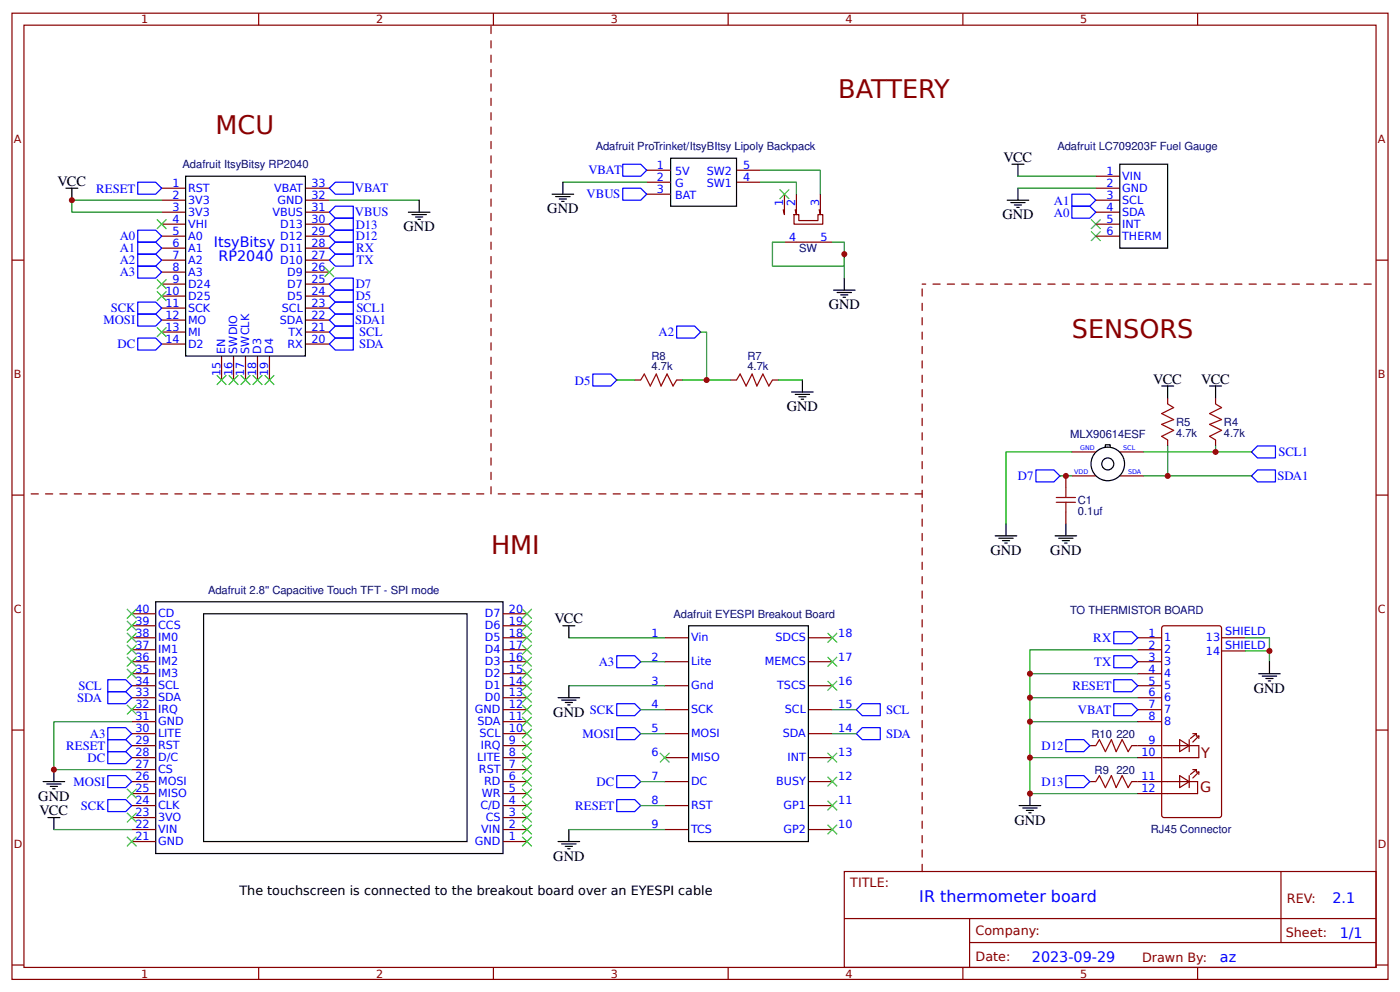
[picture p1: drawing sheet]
<svg xmlns="http://www.w3.org/2000/svg" width="309mm" height="219mm" viewBox="0 0 309 219" stroke-linecap="round" stroke-linejoin="round" font-family="sans-serif">
<g fill="none" stroke="#800" stroke-width=".26">
<path d="M2.6 2.9h304.1v213.3h-304.1zM5.3 5.6h298.7v207.9h-298.7zM57.1 2.9v2.7M109 2.9v2.7M160.9 2.9v2.7M212.7 2.9v2.7M264.6 2.9v2.7M142.9 37.6h5.3M162.7 37.6h5.3M242.1 38.9h5.3M2.6 57.4h2.7M35.7 57.4h5.3"/>
<path d="M35.7 41.5h5.3M35.7 44.2h5.3M35.7 46.8h5.3M35.7 49.5h5.3M35.7 52.1h5.3M35.7 54.8h5.3M67.5 57.4h5.3M67.5 41.5h5.3M67.5 44.2h5.3M67.5 46.8h5.3M67.5 49.5h5.3M67.5 52.1h5.3"/>
<path d="M67.5 54.8h5.3M142.9 40.2h5.3M142.9 42.9h5.3M162.7 40.2h5.3M173.3 42.9v4.5l-.3-1.1M173.3 53.4h10.6M175.4 47.4h1.1v1.3h4.2v-1.3h1.1v2.1h-6.4zM175.9 42.9v4.5l-.2-1.1M181.2 42.9v4.5l-.2-1.1M242.1 41.5h5.3M242.1 44.2h5.3M242.1 46.8h5.3"/>
<path d="M242.1 49.5h5.3M242.1 52.1h5.3M304 57.4h2.7M35.7 60.1h5.3M35.7 62.7h5.3M35.7 65.4h5.3M35.7 68h5.3M35.7 70.6h5.3M35.7 73.3h5.3M35.7 75.9h5.3M48.9 78.6v5.3M51.6 78.6v5.3"/>
<path d="M54.2 78.6v5.3M56.9 78.6v5.3M59.5 78.6v5.3M67.5 60.1h5.3M67.5 62.7h5.3M67.5 65.4h5.3M67.5 68h5.3M67.5 70.6h5.3M67.5 73.3h5.3M67.5 75.9h5.3M140.2 83.9h1.4M149.5 83.9h1.3"/>
<path d="M161.4 83.9h1.3M170.7 83.9h1.3M236.8 99.7h5.3M247.4 99.7h5.3M258 87.8v1.4M258 97.1v1.3M268.6 87.8v1.4M268.6 97.1v1.3M2.6 109.3h2.7M235.5 105v2.7M235.5 113v2.6M236.8 105h5.3"/>
<path d="M247.4 105h5.3M304 109.3h2.7M29.1 138.1h5.3M29.1 135.5h5.3M111.1 138.1h5.3M111.1 135.5h5.3M256.7 138.4l.5-.3h12.1l.5 .3 .1 41.5-.3 .5h-12.4l-.5-.2zM29.1 140.8h5.3M29.1 146h5.3M29.1 151.3h5.3M29.1 156.6h5.3M29.1 159.3h5.3"/>
<path d="M29.1 154h5.3M29.1 148.7h5.3M29.1 143.4h5.3M111.1 140.8h5.3M111.1 146h5.3M111.1 151.3h5.3M111.1 156.6h5.3M111.1 159.3h5.3M111.1 154h5.3M111.1 148.7h5.3M111.1 143.4h5.3M146.8 140.8h5.3"/>
<path d="M146.8 146h5.3M146.8 151.3h5.3M146.8 156.6h5.3M178.6 140.8h5.3M178.6 146h5.3M178.6 151.3h5.3M178.6 156.6h5.3M251.4 140.8h5.2M251.4 146h5.2M251.4 151.3h5.2M251.4 156.6h5.2M251.4 159.3h5.2"/>
<path d="M251.4 154h5.2M251.4 148.7h5.2M251.4 143.4h5.2M269.9 140.8h5.3M269.9 143.7h5.3M2.6 161.1h2.7M29.1 161.9h5.3M29.1 167.2h5.3M29.1 172.5h5.3M29.1 177.8h5.3M29.1 175.2h5.3M29.1 169.9h5.3"/>
<path d="M29.1 164.6h5.3M111.1 161.9h5.3M111.1 167.2h5.3M111.1 172.5h5.3M111.1 177.8h5.3M111.1 175.2h5.3M111.1 169.9h5.3M111.1 164.6h5.3M146.8 161.9h5.3M146.8 167.2h5.3M146.8 172.5h5.3M146.8 177.8h5.3"/>
<path d="M178.6 161.9h5.3M178.6 167.2h5.3M178.6 172.5h5.3M178.6 177.8h5.3M240.8 172.5h1.3M240.8 164.6h1.3M250 172.5h14.6v2.7h-13.2M250 164.6h6.6M251.4 167.2h5.2M256.9 164.6h7.9v2.6h-7.9M260.6 163.2l2.1 1.4-2.1 1.3zM260.6 171.2l2.1 1.3-2.1 1.3z"/>
<path d="M262.7 163.2v2.7M262.7 171.2v2.6M263.5 161.9h.8M263.5 169.9h.8M264.3 161.9l-1.3 1.1M264.3 161.9v.6h.5M264.3 169.9v.5h.5M264.3 169.9l-1.3 1M264.8 162.5v.5M264.8 170.4v.5M264.8 162.5l-1.3 1.3M264.8 170.4l-1.3 1.3"/>
<path d="M304 161.1h2.7M29.1 183.1h5.3M29.1 185.7h5.3M29.1 180.4h5.3M111.1 183.1h5.3M111.1 185.7h5.3M111.1 180.4h5.3M146.8 183.1h5.3M178.6 183.1h5.3M186.5 192.4h117.5v21.1h-117.5zM283 192.4v15.6M2.6 213h2.7"/>
<path d="M57.1 213.5v2.7M109 213.5v2.7M160.9 213.5v2.7M186.6 202.7h117.3M212.7 213.5v2.7M214.2 208h89.7M214.2 202.7v10.6M264.6 213.5v2.7M304 213h2.7"/>
</g>
<g fill="none" stroke="#000" stroke-width=".26">
<path d="M41 38.9h26.5v39.7h-26.5zM148.2 34.9h14.5v10.6h-14.5zM223.6 36.2h2.6M224.9 36.2v2.7M247.4 36.2h10.6v18.6h-10.6zM14.6 41.5h2.6M15.9 41.5v2.7M90.2 46.8h4.8M91 47.4h3.2M91.8 47.9h1.6M92.3 48.4h.6M92.6 44.2v2.6"/>
<path d="M122 42.9h4.7M122.8 43.4h3.1M123.6 43.9h1.5M124.1 44.4h.5M124.4 40.2v2.7M222.5 44.2h4.8M223.3 44.7h3.2M224.1 45.2h1.6M224.6 45.8h.6M224.9 41.5v2.7M184.1 64h4.8M184.9 64.6h3.2"/>
<path d="M185.7 65.1h1.6M186.3 65.6h.5M186.5 61.4v2.6M174.9 86.5h4.8M175.7 87h3.2M176.5 87.6h1.6M177 88.1h.5M177.3 83.9v2.6M244.2 98.4v.3v-.5h1.1v.5M256.6 85.2h2.7M258 85.2v2.6M267.2 85.2h2.7"/>
<path d="M268.6 85.2v2.6M219.9 118.3h4.7M220.7 118.8h3.1M221.5 119.3h1.5M222 119.9h.5M222.2 115.6v2.7M233.1 118.3h4.8M233.9 118.8h3.2M234.7 119.3h1.6M235.2 119.9h.5M235.5 115.6v2.7M34.4 132.8h76.7v55.6h-76.7z"/>
<path d="M45 135.5h58.2v50.2h-58.2zM124.4 138.1h2.6M125.7 138.1v2.7M152.1 138.1h26.5v47.6h-26.5zM123.3 154h4.8M124.1 154.5h3.2M124.9 155h1.6M125.4 155.6h.5M125.7 151.3v2.7M278.1 148.7h4.7M278.9 149.2h3.1M279.7 149.8h1.6"/>
<path d="M280.2 150.3h.5M280.5 146v2.7M9.5 172.5h4.8M10.3 173h3.2M11.1 173.6h1.6M11.6 174.1h.6M11.9 169.9v2.6M225.2 177.8h4.7M226 178.3h3.1M226.7 178.9h1.6M227.3 179.4h.5M227.5 175.2v2.6"/>
<path d="M10.6 180.4h2.6M11.9 180.4v2.7M123.3 185.7h4.8M124.1 186.3h3.2M124.9 186.8h1.6M125.4 187.3h.5M125.7 183.1v2.6"/>
<circle cx="244.7" cy="102.4" r="3.7"/>
<circle cx="244.7" cy="102.4" r="1.32"/>
</g>
<g fill="#000" stroke="#3c3" stroke-width=".26">
<path d="M34.7 48.4l2.1 2.1zM36.8 48.4l-2.1 2.1z"/>
<path d="M71.7 59l2.1 2.1zM73.8 59l-2.1 2.1z"/>
<path d="M172.2 41.8l2.2 2.1zM172.2 43.9l2.2-2.1z"/>
<path d="M241 48.4l2.2 2.1zM243.2 48.4l-2.2 2.1z"/>
<path d="M241 51.1l2.2 2.1zM243.2 51.1l-2.2 2.1z"/>
<path d="M34.7 64.3l2.1 2.1zM36.8 64.3l-2.1 2.1z"/>
<path d="M34.7 72.2l2.1 2.1zM36.8 72.2l-2.1 2.1z"/>
<path d="M34.7 61.6l2.1 2.2zM36.8 61.6l-2.1 2.2z"/>
<path d="M47.9 82.8l2.1 2.1zM50 82.8l-2.1 2.1z"/>
<path d="M50.5 82.8l2.2 2.1zM50.5 84.9l2.2-2.1z"/>
<path d="M53.2 82.8l2.1 2.1zM55.3 82.8l-2.1 2.1z"/>
<path d="M55.8 82.8l2.1 2.1zM57.9 82.8l-2.1 2.1z"/>
<path d="M58.5 82.8l2.1 2.1zM58.5 84.9l2.1-2.1z"/>
<path d="M28 134.4l2.2 2.1zM28 136.5l2.2-2.1z"/>
<path d="M28 137.1l2.2 2.1zM30.2 137.1l-2.2 2.1z"/>
<path d="M28 139.7l2.2 2.1zM30.2 139.7l-2.2 2.1z"/>
<path d="M115.4 134.4l2.1 2.1zM115.4 136.5l2.1-2.1z"/>
<path d="M115.4 137.1l2.1 2.1zM117.5 137.1l-2.1 2.1z"/>
<path d="M115.4 139.7l2.1 2.1zM117.5 139.7l-2.1 2.1z"/>
<path d="M182.8 139.7l2.1 2.1zM184.9 139.7l-2.1 2.1z"/>
<path d="M28 142.3l2.2 2.2zM28 144.5l2.2-2.2z"/>
<path d="M28 145l2.2 2.1zM30.2 145l-2.2 2.1z"/>
<path d="M28 147.6l2.2 2.2zM30.2 147.6l-2.2 2.2z"/>
<path d="M28 155.6l2.2 2.1zM30.2 155.6l-2.2 2.1z"/>
<path d="M115.4 142.3l2.1 2.2zM117.5 142.3l-2.1 2.2z"/>
<path d="M115.4 145l2.1 2.1zM117.5 145l-2.1 2.1z"/>
<path d="M115.4 147.6l2.1 2.2zM117.5 147.6l-2.1 2.2z"/>
<path d="M115.4 150.3l2.1 2.1zM117.5 150.3l-2.1 2.1z"/>
<path d="M115.4 152.9l2.1 2.1zM117.5 152.9l-2.1 2.1z"/>
<path d="M115.4 155.6l2.1 2.1zM117.5 155.6l-2.1 2.1z"/>
<path d="M115.4 158.2l2.1 2.1zM117.5 158.2l-2.1 2.1z"/>
<path d="M182.8 145l2.1 2.1zM184.9 145l-2.1 2.1z"/>
<path d="M182.8 150.3l2.1 2.1zM184.9 150.3l-2.1 2.1z"/>
<path d="M28 179.4l2.2 2.1zM30.2 179.4l-2.2 2.1z"/>
<path d="M28 174.1l2.2 2.1zM28 176.2l2.2-2.1z"/>
<path d="M115.4 160.9l2.1 2.1zM117.5 160.9l-2.1 2.1z"/>
<path d="M115.4 163.5l2.1 2.1zM117.5 163.5l-2.1 2.1z"/>
<path d="M115.4 166.2l2.1 2.1zM117.5 166.2l-2.1 2.1z"/>
<path d="M115.4 168.8l2.1 2.1zM117.5 168.8l-2.1 2.1z"/>
<path d="M115.4 171.4l2.1 2.2zM117.5 171.4l-2.1 2.2z"/>
<path d="M115.4 174.1l2.1 2.1zM117.5 174.1l-2.1 2.1z"/>
<path d="M115.4 176.7l2.1 2.2zM117.5 176.7l-2.1 2.2z"/>
<path d="M115.4 179.4l2.1 2.1zM117.5 179.4l-2.1 2.1z"/>
<path d="M145.8 166.2l2.1 2.1zM147.9 166.2l-2.1 2.1z"/>
<path d="M182.8 176.7l2.1 2.2zM184.9 176.7l-2.1 2.2z"/>
<path d="M182.8 171.4l2.1 2.2zM184.9 171.4l-2.1 2.2z"/>
<path d="M182.8 166.2l2.1 2.1zM184.9 166.2l-2.1 2.1z"/>
<path d="M28 184.7l2.2 2.1zM30.2 184.7l-2.2 2.1z"/>
<path d="M115.4 182l2.1 2.1zM117.5 182l-2.1 2.1z"/>
<path d="M115.4 184.7l2.1 2.1zM117.5 184.7l-2.1 2.1z"/>
<path d="M182.8 182l2.1 2.1zM184.9 182l-2.1 2.1z"/>
</g>
<g fill="none" stroke="#00f" stroke-width=".26">
<path d="M137.6 36.2h4l1.3 1.4-1.3 1.3h-4zM30.4 56.1h4l1.3 1.3-1.3 1.3h-4zM30.4 40.2h4l1.3 1.3-1.3 1.4h-4zM30.4 58.7h4l1.3 1.4-1.3 1.3h-4zM30.4 50.8h4l1.3 1.3-1.3 1.3h-4zM30.4 53.4h4l1.3 1.4-1.3 1.3h-4zM72.8 49.5l1.3-1.3h4v2.6h-4zM72.8 52.1l1.3-1.3h4v2.6h-4zM74.1 45.5h4v2.7h-4l-1.3-1.4zM74.1 40.2h4v2.7h-4l-1.3-1.4zM74.1 53.4h4v2.7h-4l-1.3-1.3zM74.1 56.1h4v2.6h-4l-1.3-1.3z"/>
<path d="M137.6 41.5h4l1.3 1.4-1.3 1.3h-4zM236.8 42.9h4l1.3 1.3-1.3 1.3h-4zM236.8 45.5h4l1.3 1.3-1.3 1.4h-4zM30.4 66.7h4l1.3 1.3-1.3 1.3h-4zM30.4 69.3h4l1.3 1.3-1.3 1.4h-4zM30.4 74.6h4l1.3 1.3-1.3 1.4h-4zM72.8 62.7l1.3-1.3h4v2.6h-4zM72.8 65.4l1.3-1.4h4v2.7h-4zM74.1 66.7h4v2.6h-4l-1.3-1.3zM74.1 69.3h4v2.7h-4l-1.3-1.4zM74.1 74.6h4v2.7h-4l-1.3-1.4zM74.1 72h4v2.6h-4l-1.3-1.3z"/>
<path d="M149.5 72h4l1.3 1.3-1.3 1.3h-4zM131 82.5h3.9l1.4 1.4-1.4 1.3h-3.9zM276.5 99.7l1.3-1.3h4v2.7h-4zM228.9 103.7h3.9l1.4 1.3-1.4 1.4h-3.9zM276.5 105l1.3-1.3h4v2.7h-4zM246.1 139.4h3.9l1.4 1.4-1.4 1.3h-3.9zM23.8 152.7h4l1.3 1.3-1.3 1.3h-4zM23.8 150h4l1.3 1.3-1.3 1.4h-4zM136.3 155.3h3.9l1.4 1.3-1.4 1.4h-3.9zM136.3 144.7h3.9l1.4 1.3-1.4 1.4h-3.9zM190.5 155.3h4v2.7h-4l-1.3-1.4zM246.1 155.3h3.9l1.4 1.3-1.4 1.4h-3.9z"/>
<path d="M246.1 150h3.9l1.4 1.3-1.4 1.4h-3.9zM246.1 144.7h3.9l1.4 1.3-1.4 1.4h-3.9zM23.8 171.2h4l1.3 1.3-1.3 1.3h-4zM23.8 176.5h4l1.3 1.3-1.3 1.3h-4zM23.8 165.9h4l1.3 1.3-1.3 1.3h-4zM23.8 163.2h4l1.3 1.4-1.3 1.3h-4zM23.8 160.6h4l1.3 1.3-1.3 1.3h-4zM136.3 160.6h3.9l1.4 1.3-1.4 1.3h-3.9zM136.3 171.2h3.9l1.4 1.3-1.4 1.3h-3.9zM136.3 176.5h3.9l1.4 1.3-1.4 1.3h-3.9zM190.5 160.6h4v2.6h-4l-1.3-1.3zM235.5 163.2h3.9l1.4 1.4-1.4 1.3h-3.9z"/>
<path d="M235.5 171.2h3.9l1.4 1.3-1.4 1.3h-3.9z"/>
</g>
<g fill="none" stroke="#080" stroke-width=".26">
<path d="M168 37.6h13.2v5.3M224.9 38.9h17.2M35.7 44.2h-19.8v2.6h19.8M72.8 44.2h19.8M124.4 40.2h18.5M168 40.2h7.9v2.7M173.3 53.4h-2.6v5.3h15.8v-5.3h-2.6M186.5 56.1v5.3M224.9 41.5h17.2M154.8 73.3h1.3v10.6M136.3 83.9h3.9M150.8 83.9h10.6"/>
<path d="M172 83.9h5.3M236.8 99.7h-14.6v15.9M252.7 99.7h23.8M258 98.4v6.6M268.6 98.4v1.3M234.2 105h2.6M252.7 105h23.8M29.1 159.3h-17.2v10.6h17.2M125.7 140.8h21.1M125.7 151.3h21.1M141.6 156.6h5.2M141.6 146h5.2"/>
<path d="M183.9 156.6h5.3M251.4 143.4h-23.9v5.3M251.4 148.7h-23.9v5.3M251.4 154h-23.9v5.3M251.4 159.3h-23.9v7.9M275.2 140.8h5.3v5.2M275.2 143.7h5.3M141.6 161.9h5.2M141.6 172.5h5.2M141.6 177.8h5.2M183.9 161.9h5.3M251.4 167.2h-23.9v8h23.9"/>
<path d="M11.9 183.1h17.2M125.7 183.1h21.1"/>
</g>
<path d="M108.5 5.8v103.2h-103.2M302.9 62.7h-99.2M203.7 109h-95.2M203.7 192.4v-129.7" fill="none" stroke="#800" stroke-width=".26" stroke-dasharray="1.6 1.6"/>
<path d="M141.6 83.9l.7-1.4 1.4 2.7 1.3-2.7 1 2.7 1.4-2.7 1.3 2.7 .8-1.3M162.7 83.9l.8-1.4 1.3 2.7 1.4-2.7 1 2.7 1.3-2.7 1.4 2.7 .8-1.3M258 89.2l1.3 .8-2.7 1.3 2.7 1.3-2.7 1.1 2.7 1.3-2.7 1.3 1.4 .8M268.6 89.2l1.3 .8-2.7 1.3 2.7 1.3-2.7 1.1 2.7 1.3-2.7 1.3 1.4 .8M233.4 109.8h4.2M233.4 110.9h4.2M235.5 107.7v2.1M235.5 110.9v2.1M242.1 172.5l.8-1.3 1.3 2.6 1.3-2.6 1.1 2.6 1.3-2.6 1.3 2.6 .8-1.3M242.1 164.6l.8-1.4 1.3 2.7 1.3-2.7 1.1 2.7 1.3-2.7 1.3 2.7 .8-1.3" fill="none" stroke="#a00000" stroke-width=".26"/>
<g fill="#c00">
<circle cx="15.9" cy="44.2" r=".66"/>
<circle cx="11.9" cy="169.9" r=".66"/>
<circle cx="227.5" cy="148.7" r=".66"/>
<circle cx="227.5" cy="154" r=".66"/>
<circle cx="227.5" cy="159.3" r=".66"/>
<circle cx="227.5" cy="167.2" r=".66"/>
<circle cx="227.5" cy="175.2" r=".66"/>
<circle cx="280.5" cy="143.7" r=".66"/>
<circle cx="268.6" cy="99.7" r=".66"/>
<circle cx="258" cy="105" r=".66"/>
<circle cx="235.5" cy="105" r=".66"/>
<circle cx="156.1" cy="83.9" r=".66"/>
<circle cx="186.5" cy="56.1" r=".66"/>
</g>
<g font-size="5.6" fill="#800">
<text x="185.2" y="21.7">BATTERY</text>
<text x="47.6" y="29.6">MCU</text>
<text x="236.8" y="74.6">SENSORS</text>
<text x="108.5" y="122.2">HMI</text>
</g>
<text font-size="3.5" fill="#00f" x="203.1" y="199.1">IR thermometer board</text>
<g font-size="3.2">
<text x="221.7" y="35.7">VCC</text>
<text x="12.7" y="41">VCC</text>
<text x="120.9" y="47.1">GND</text>
<text x="89.2" y="51.1">GND</text>
<text x="221.5" y="48.4">GND</text>
<text x="183.1" y="68.3">GND</text>
<text x="254.8" y="84.7">VCC</text>
<text x="265.4" y="84.7">VCC</text>
<text x="173.8" y="90.8">GND</text>
<text x="218.8" y="122.5">GND</text>
<text x="232" y="122.5">GND</text>
<text x="122.5" y="137.6">VCC</text>
<text x="277" y="152.9">GND</text>
<text x="122.2" y="158.2">GND</text>
<text x="8.5" y="176.7">GND</text>
<text x="8.7" y="179.9">VCC</text>
<text x="224.1" y="182">GND</text>
<text x="122.2" y="190">GND</text>
</g>
<g font-size="3.2" fill="#00f">
<text x="47.3" y="54.4">ItsyBitsy</text>
<text x="48.3" y="57.6">RP2040</text>
<text x="294.4" y="199.3">2.1</text>
<text x="296" y="207">1/1</text>
<text x="228" y="212.3">2023-09-29</text>
<text x="269.5" y="212.3">az</text>
</g>
<g font-size="3.2" fill="#800">
<text x="265.4" y="167.2">Y</text>
<text x="265.1" y="174.9">G</text>
</g>
<g font-size="2.8" fill="#00f">
<text x="130" y="38.5">VBAT</text>
<text x="21.2" y="42.5">RESET</text>
<text x="78.4" y="42.5">VBAT</text>
<text x="78.4" y="47.8">VBUS</text>
<text x="129.6" y="43.8">VBUS</text>
<text x="232.8" y="45.1">A1</text>
<text x="232.8" y="47.8">A0</text>
<text x="26.4" y="53.1">A0</text>
<text x="78.6" y="50.4">D13</text>
<text x="78.6" y="53.1">D12</text>
<text x="26.4" y="58.4">A2</text>
<text x="26.4" y="55.7">A1</text>
<text x="78.7" y="55.7">RX</text>
<text x="78.8" y="58.4">TX</text>
<text x="26.4" y="61">A3</text>
<text x="78.6" y="63.6">D7</text>
<text x="22.9" y="71.6">MOSI</text>
<text x="24.5" y="68.9">SCK</text>
<text x="78.5" y="71.6">SDA1</text>
<text x="78.6" y="66.3">D5</text>
<text x="78.7" y="68.9">SCL1</text>
<text x="26" y="76.9">DC</text>
<text x="79.4" y="76.9">SDA</text>
<text x="79.4" y="74.2">SCL</text>
<text x="145.5" y="74.2">A2</text>
<text x="127" y="84.9">D5</text>
<text x="282.5" y="100.7">SCL1</text>
<text x="224.9" y="106">D7</text>
<text x="282.2" y="106">SDA1</text>
<text x="241.5" y="141.7">RX</text>
<text x="132.3" y="147">A3</text>
<text x="241.7" y="147">TX</text>
<text x="17.1" y="154.9">SDA</text>
<text x="17.4" y="152.3">SCL</text>
<text x="236.9" y="152.3">RESET</text>
<text x="130.3" y="157.6">SCK</text>
<text x="195.8" y="157.6">SCL</text>
<text x="238.2" y="157.6">VBAT</text>
<text x="14.6" y="165.5">RESET</text>
<text x="19.8" y="162.8">A3</text>
<text x="128.7" y="162.9">MOSI</text>
<text x="195.8" y="162.9">SDA</text>
<text x="230.1" y="165.5">D12</text>
<text x="16.3" y="173.5">MOSI</text>
<text x="19.4" y="168.2">DC</text>
<text x="131.8" y="173.4">DC</text>
<text x="230.1" y="173.4">D13</text>
<text x="17.9" y="178.7">SCK</text>
<text x="127.1" y="178.8">RESET</text>
</g>
<text font-size="2.8" x="52.9" y="197.6">The touchscreen is connected to the breakout board over an EYESPI cable</text>
<g font-size="2.8" fill="#800">
<text x="187.9" y="195.8">TITLE:</text>
<text x="284.3" y="199.3">REV:</text>
<text x="215.5" y="206.4">Company:</text>
<text x="284.1" y="206.9">Sheet:</text>
<text x="215.5" y="212.2">Date:</text>
<text x="252.3" y="212.3">Drawn By:</text>
</g>
<g font-size="2.5" fill="#800">
<text x="31.2" y="5.2">1</text>
<text x="83.1" y="5.2">2</text>
<text x="134.9" y="5.2">3</text>
<text x="186.8" y="5.2">4</text>
<text x="238.7" y="5.2">5</text>
<text x="3" y="31.5">A</text>
<text x="304.4" y="31.5">A</text>
<text x="3" y="83.3">B</text>
<text x="304.4" y="83.3">B</text>
<text x="3" y="135.2">C</text>
<text x="304.4" y="135.2">C</text>
<text x="3" y="187.1">D</text>
<text x="304.4" y="187.1">D</text>
<text x="31.2" y="215.8">1</text>
<text x="83.1" y="215.8">2</text>
<text x="134.9" y="215.8">3</text>
<text x="186.8" y="215.8">4</text>
<text x="238.7" y="215.8">5</text>
</g>
<g font-size="2.5" fill="#000080">
<text x="131.6" y="33.1">Adafruit ProTrinket/ItsyBItsy Lipoly Backpack</text>
<text x="233.6" y="33.1">Adafruit LC709203F Fuel Gauge</text>
<text x="40.3" y="37.1">Adafruit ItsyBitsy RP2040</text>
<text x="176.6" y="55.6">SW</text>
<text x="143.9" y="81.8">4.7k</text>
<text x="143.9" y="79.5">R8</text>
<text x="165.1" y="81.8">4.7k</text>
<text x="165.1" y="79.5">R7</text>
<text x="259.8" y="94">R5</text>
<text x="270.4" y="94">R4</text>
<text x="236.4" y="96.6">MLX90614ESF</text>
<text x="259.8" y="96.4">4.7k</text>
<text x="270.4" y="96.4">4.7k</text>
<text x="238.1" y="113.6">0.1uf</text>
<text x="238.1" y="111.2">C1</text>
<text x="46" y="131">Adafruit 2.8'' Capacitive Touch TFT - SPI mode</text>
<text x="148.8" y="136.3">Adafruit EYESPI Breakout Board</text>
<text x="236.5" y="135.5">TO THERMISTOR BOARD</text>
<text x="241.2" y="162.8">R10</text>
<text x="246.6" y="162.8">220</text>
<text x="241.8" y="170.7">R9</text>
<text x="246.6" y="170.7">220</text>
<text x="254.3" y="183.9">RJ45 Connector</text>
</g>
<g font-size="2.5" fill="#00f">
<text x="38.1" y="41.3">1</text>
<text x="68.8" y="41.3">33</text>
<text x="145.1" y="37.3">1</text>
<text x="145.1" y="40">2</text>
<text x="149.1" y="38.6">5V</text>
<text x="149.1" y="41.3">G</text>
<text x="156.2" y="41.3">SW1</text>
<text x="156.2" y="38.6">SW2</text>
<text x="164.2" y="40">4</text>
<text x="164.2" y="37.3">5</text>
<text x="244.5" y="41.3">2</text>
<text x="244.5" y="38.6">1</text>
<text x="247.9" y="39.7">VIN</text>
<text x="38.1" y="43.9">2</text>
<text x="38.1" y="46.6">3</text>
<text x="41.5" y="42.3">RST</text>
<text x="41.5" y="45">3V3</text>
<text x="41.5" y="47.6">3V3</text>
<text x="60.2" y="47.6">VBUS</text>
<text x="60.6" y="42.3">VBAT</text>
<text x="61.3" y="45">GND</text>
<text x="68.8" y="46.6">31</text>
<text x="68.8" y="43.9">32</text>
<text x="145.1" y="42.6">3</text>
<text x="149.1" y="43.9">BAT</text>
<text x="173" y="45.5" transform="rotate(-90 173 45.5)">1</text>
<text x="175.7" y="45.5" transform="rotate(-90 175.7 45.5)">2</text>
<text x="181" y="45.5" transform="rotate(-90 181 45.5)">3</text>
<text x="244.5" y="46.6">4</text>
<text x="244.5" y="43.9">3</text>
<text x="247.9" y="42.3">GND</text>
<text x="247.9" y="47.6">SDA</text>
<text x="247.9" y="45">SCL</text>
<text x="38.1" y="49.2">4</text>
<text x="38.1" y="51.9">5</text>
<text x="41.5" y="50.3">VHI</text>
<text x="41.5" y="52.9">A0</text>
<text x="61.9" y="52.9">D12</text>
<text x="61.9" y="50.3">D13</text>
<text x="68.8" y="51.9">29</text>
<text x="68.8" y="49.2">30</text>
<text x="174.4" y="53.2">4</text>
<text x="181.2" y="53.2">5</text>
<text x="244.5" y="51.9">6</text>
<text x="244.5" y="49.2">5</text>
<text x="247.9" y="52.9">THERM</text>
<text x="247.9" y="50.3">INT</text>
<text x="38.1" y="54.5">6</text>
<text x="38.1" y="57.2">7</text>
<text x="38.1" y="59.8">8</text>
<text x="41.5" y="55.6">A1</text>
<text x="41.5" y="58.2">A2</text>
<text x="61.9" y="58.2">D10</text>
<text x="61.9" y="55.6">D11</text>
<text x="68.8" y="59.8">26</text>
<text x="68.8" y="57.2">27</text>
<text x="68.8" y="54.5">28</text>
<text x="36.5" y="65.1">10</text>
<text x="38.1" y="62.4">9</text>
<text x="41.5" y="60.9">A3</text>
<text x="41.5" y="63.5">D24</text>
<text x="63.5" y="63.5">D7</text>
<text x="63.5" y="60.9">D9</text>
<text x="68.8" y="65.1">24</text>
<text x="68.8" y="62.4">25</text>
<text x="36.5" y="67.7">11</text>
<text x="36.5" y="70.4">12</text>
<text x="41.5" y="66.1">D25</text>
<text x="41.5" y="68.8">SCK</text>
<text x="41.5" y="71.4">MO</text>
<text x="61.8" y="71.4">SDA</text>
<text x="62.3" y="68.8">SCL</text>
<text x="63.5" y="66.1">D5</text>
<text x="68.8" y="70.4">22</text>
<text x="68.8" y="67.7">23</text>
<text x="36.5" y="73">13</text>
<text x="36.5" y="75.7">14</text>
<text x="41.5" y="74.1">MI</text>
<text x="41.5" y="76.7">D2</text>
<text x="63.5" y="76.7">RX</text>
<text x="63.7" y="74.1">TX</text>
<text x="68.8" y="75.7">20</text>
<text x="68.8" y="73">21</text>
<text x="48.7" y="83" transform="rotate(-90 48.7 83)">15</text>
<text x="49.7" y="78.1" transform="rotate(-90 49.7 78.1)">EN</text>
<text x="51.3" y="83" transform="rotate(-90 51.3 83)">16</text>
<text x="52.4" y="78.1" transform="rotate(-90 52.4 78.1)">SWDIO</text>
<text x="54" y="83" transform="rotate(-90 54 83)">17</text>
<text x="55" y="78.1" transform="rotate(-90 55 78.1)">SWCLK</text>
<text x="56.6" y="83" transform="rotate(-90 56.6 83)">18</text>
<text x="57.7" y="78.1" transform="rotate(-90 57.7 78.1)">D3</text>
<text x="59.3" y="83" transform="rotate(-90 59.3 83)">19</text>
<text x="60.3" y="78.1" transform="rotate(-90 60.3 78.1)">D4</text>
<text x="29.9" y="137.8">39</text>
<text x="29.9" y="135.2">40</text>
<text x="34.9" y="136.3">CD</text>
<text x="107.1" y="136.3">D7</text>
<text x="112.4" y="135.2">20</text>
<text x="112.4" y="137.8">19</text>
<text x="29.9" y="143.1">37</text>
<text x="29.9" y="140.5">38</text>
<text x="34.9" y="141.6">IM0</text>
<text x="34.9" y="138.9">CCS</text>
<text x="107.1" y="138.9">D6</text>
<text x="107.1" y="141.6">D5</text>
<text x="112.4" y="140.5">18</text>
<text x="112.4" y="143.1">17</text>
<text x="143.9" y="140.5">1</text>
<text x="152.7" y="141.6">Vin</text>
<text x="171.3" y="141.6">SDCS</text>
<text x="185.2" y="140.5">18</text>
<text x="253.8" y="140.5">1</text>
<text x="253.8" y="143.1">2</text>
<text x="257.2" y="141.6">1</text>
<text x="266.4" y="141.6">13</text>
<text x="270.7" y="140.2">SHIELD</text>
<text x="270.7" y="143.1">SHIELD</text>
<text x="29.9" y="148.4">35</text>
<text x="29.9" y="145.8">36</text>
<text x="34.9" y="149.5">IM3</text>
<text x="34.9" y="146.8">IM2</text>
<text x="34.9" y="144.2">IM1</text>
<text x="107.1" y="144.2">D4</text>
<text x="107.1" y="146.8">D3</text>
<text x="107.1" y="149.5">D2</text>
<text x="112.4" y="145.8">16</text>
<text x="112.4" y="148.4">15</text>
<text x="143.9" y="145.8">2</text>
<text x="152.7" y="146.8">Lite</text>
<text x="169" y="146.8">MEMCS</text>
<text x="185.2" y="145.8">17</text>
<text x="253.8" y="145.8">3</text>
<text x="253.8" y="148.4">4</text>
<text x="257.2" y="144.2">2</text>
<text x="257.2" y="146.8">3</text>
<text x="257.2" y="149.5">4</text>
<text x="266.4" y="144.5">14</text>
<text x="29.9" y="153.7">33</text>
<text x="29.9" y="151.1">34</text>
<text x="34.9" y="154.8">SDA</text>
<text x="34.9" y="152.1">SCL</text>
<text x="107.1" y="152.1">D1</text>
<text x="107.1" y="154.8">D0</text>
<text x="112.4" y="151.1">14</text>
<text x="112.4" y="153.7">13</text>
<text x="143.9" y="151.1">3</text>
<text x="152.7" y="152.1">Gnd</text>
<text x="171.7" y="152.1">TSCS</text>
<text x="185.2" y="151.1">16</text>
<text x="253.8" y="151.1">5</text>
<text x="253.8" y="153.7">6</text>
<text x="257.2" y="152.1">5</text>
<text x="257.2" y="154.8">6</text>
<text x="29.9" y="161.7">30</text>
<text x="29.9" y="159">31</text>
<text x="29.9" y="156.4">32</text>
<text x="34.9" y="160.1">GND</text>
<text x="34.9" y="157.4">IRQ</text>
<text x="104.9" y="157.4">GND</text>
<text x="105.5" y="160.1">SDA</text>
<text x="112.4" y="156.4">12</text>
<text x="112.4" y="159">11</text>
<text x="112.4" y="161.7">10</text>
<text x="143.9" y="156.4">4</text>
<text x="143.9" y="161.7">5</text>
<text x="152.7" y="157.4">SCK</text>
<text x="173.4" y="157.4">SCL</text>
<text x="185.2" y="161.7">14</text>
<text x="185.2" y="156.4">15</text>
<text x="253.8" y="156.4">7</text>
<text x="253.8" y="159">8</text>
<text x="257.2" y="157.4">7</text>
<text x="257.2" y="160.1">8</text>
<text x="29.9" y="167">28</text>
<text x="29.9" y="164.3">29</text>
<text x="34.9" y="165.4">RST</text>
<text x="34.9" y="162.7">LITE</text>
<text x="105.9" y="162.7">SCL</text>
<text x="106.2" y="165.4">IRQ</text>
<text x="112.4" y="164.3">9</text>
<text x="112.4" y="167">8</text>
<text x="143.9" y="167">6</text>
<text x="152.7" y="162.7">MOSI</text>
<text x="172.9" y="162.7">SDA</text>
<text x="185.2" y="167">13</text>
<text x="252.2" y="167">10</text>
<text x="253.8" y="164.3">9</text>
<text x="29.9" y="172.2">26</text>
<text x="29.9" y="169.6">27</text>
<text x="34.9" y="173.3">MOSI</text>
<text x="34.9" y="170.7">CS</text>
<text x="34.9" y="168">D/C</text>
<text x="105.4" y="168">LITE</text>
<text x="105.8" y="170.7">RST</text>
<text x="107" y="173.3">RD</text>
<text x="112.4" y="169.6">7</text>
<text x="112.4" y="172.2">6</text>
<text x="143.9" y="172.2">7</text>
<text x="152.7" y="168">MISO</text>
<text x="152.7" y="173.3">DC</text>
<text x="171.5" y="173.3">BUSY</text>
<text x="174" y="168">INT</text>
<text x="185.2" y="172.2">12</text>
<text x="252.2" y="172.2">11</text>
<text x="29.9" y="177.5">24</text>
<text x="29.9" y="174.9">25</text>
<text x="34.9" y="178.6">CLK</text>
<text x="34.9" y="175.9">MISO</text>
<text x="106.1" y="178.6">C/D</text>
<text x="106.4" y="175.9">WR</text>
<text x="112.4" y="174.9">5</text>
<text x="112.4" y="177.5">4</text>
<text x="143.9" y="177.5">8</text>
<text x="152.7" y="178.6">RST</text>
<text x="173.1" y="178.6">GP1</text>
<text x="185.2" y="177.5">11</text>
<text x="252.2" y="174.9">12</text>
<text x="29.9" y="185.5">21</text>
<text x="29.9" y="182.8">22</text>
<text x="29.9" y="180.2">23</text>
<text x="34.9" y="183.9">VIN</text>
<text x="34.9" y="181.2">3VO</text>
<text x="106.3" y="183.9">VIN</text>
<text x="107.3" y="181.2">CS</text>
<text x="112.4" y="180.2">3</text>
<text x="112.4" y="182.8">2</text>
<text x="112.4" y="185.5">1</text>
<text x="143.9" y="182.8">9</text>
<text x="152.7" y="183.9">TCS</text>
<text x="173.1" y="183.9">GP2</text>
<text x="185.2" y="182.8">10</text>
<text x="34.9" y="186.5">GND</text>
<text x="104.9" y="186.5">GND</text>
</g>
<g font-size="1.4" fill="#00f">
<text x="238.7" y="99.2">GND</text>
<text x="248.2" y="99.2">SCL</text>
<text x="237.3" y="104.5">VDD</text>
<text x="249.2" y="104.5">SDA</text>
</g>
</svg>
